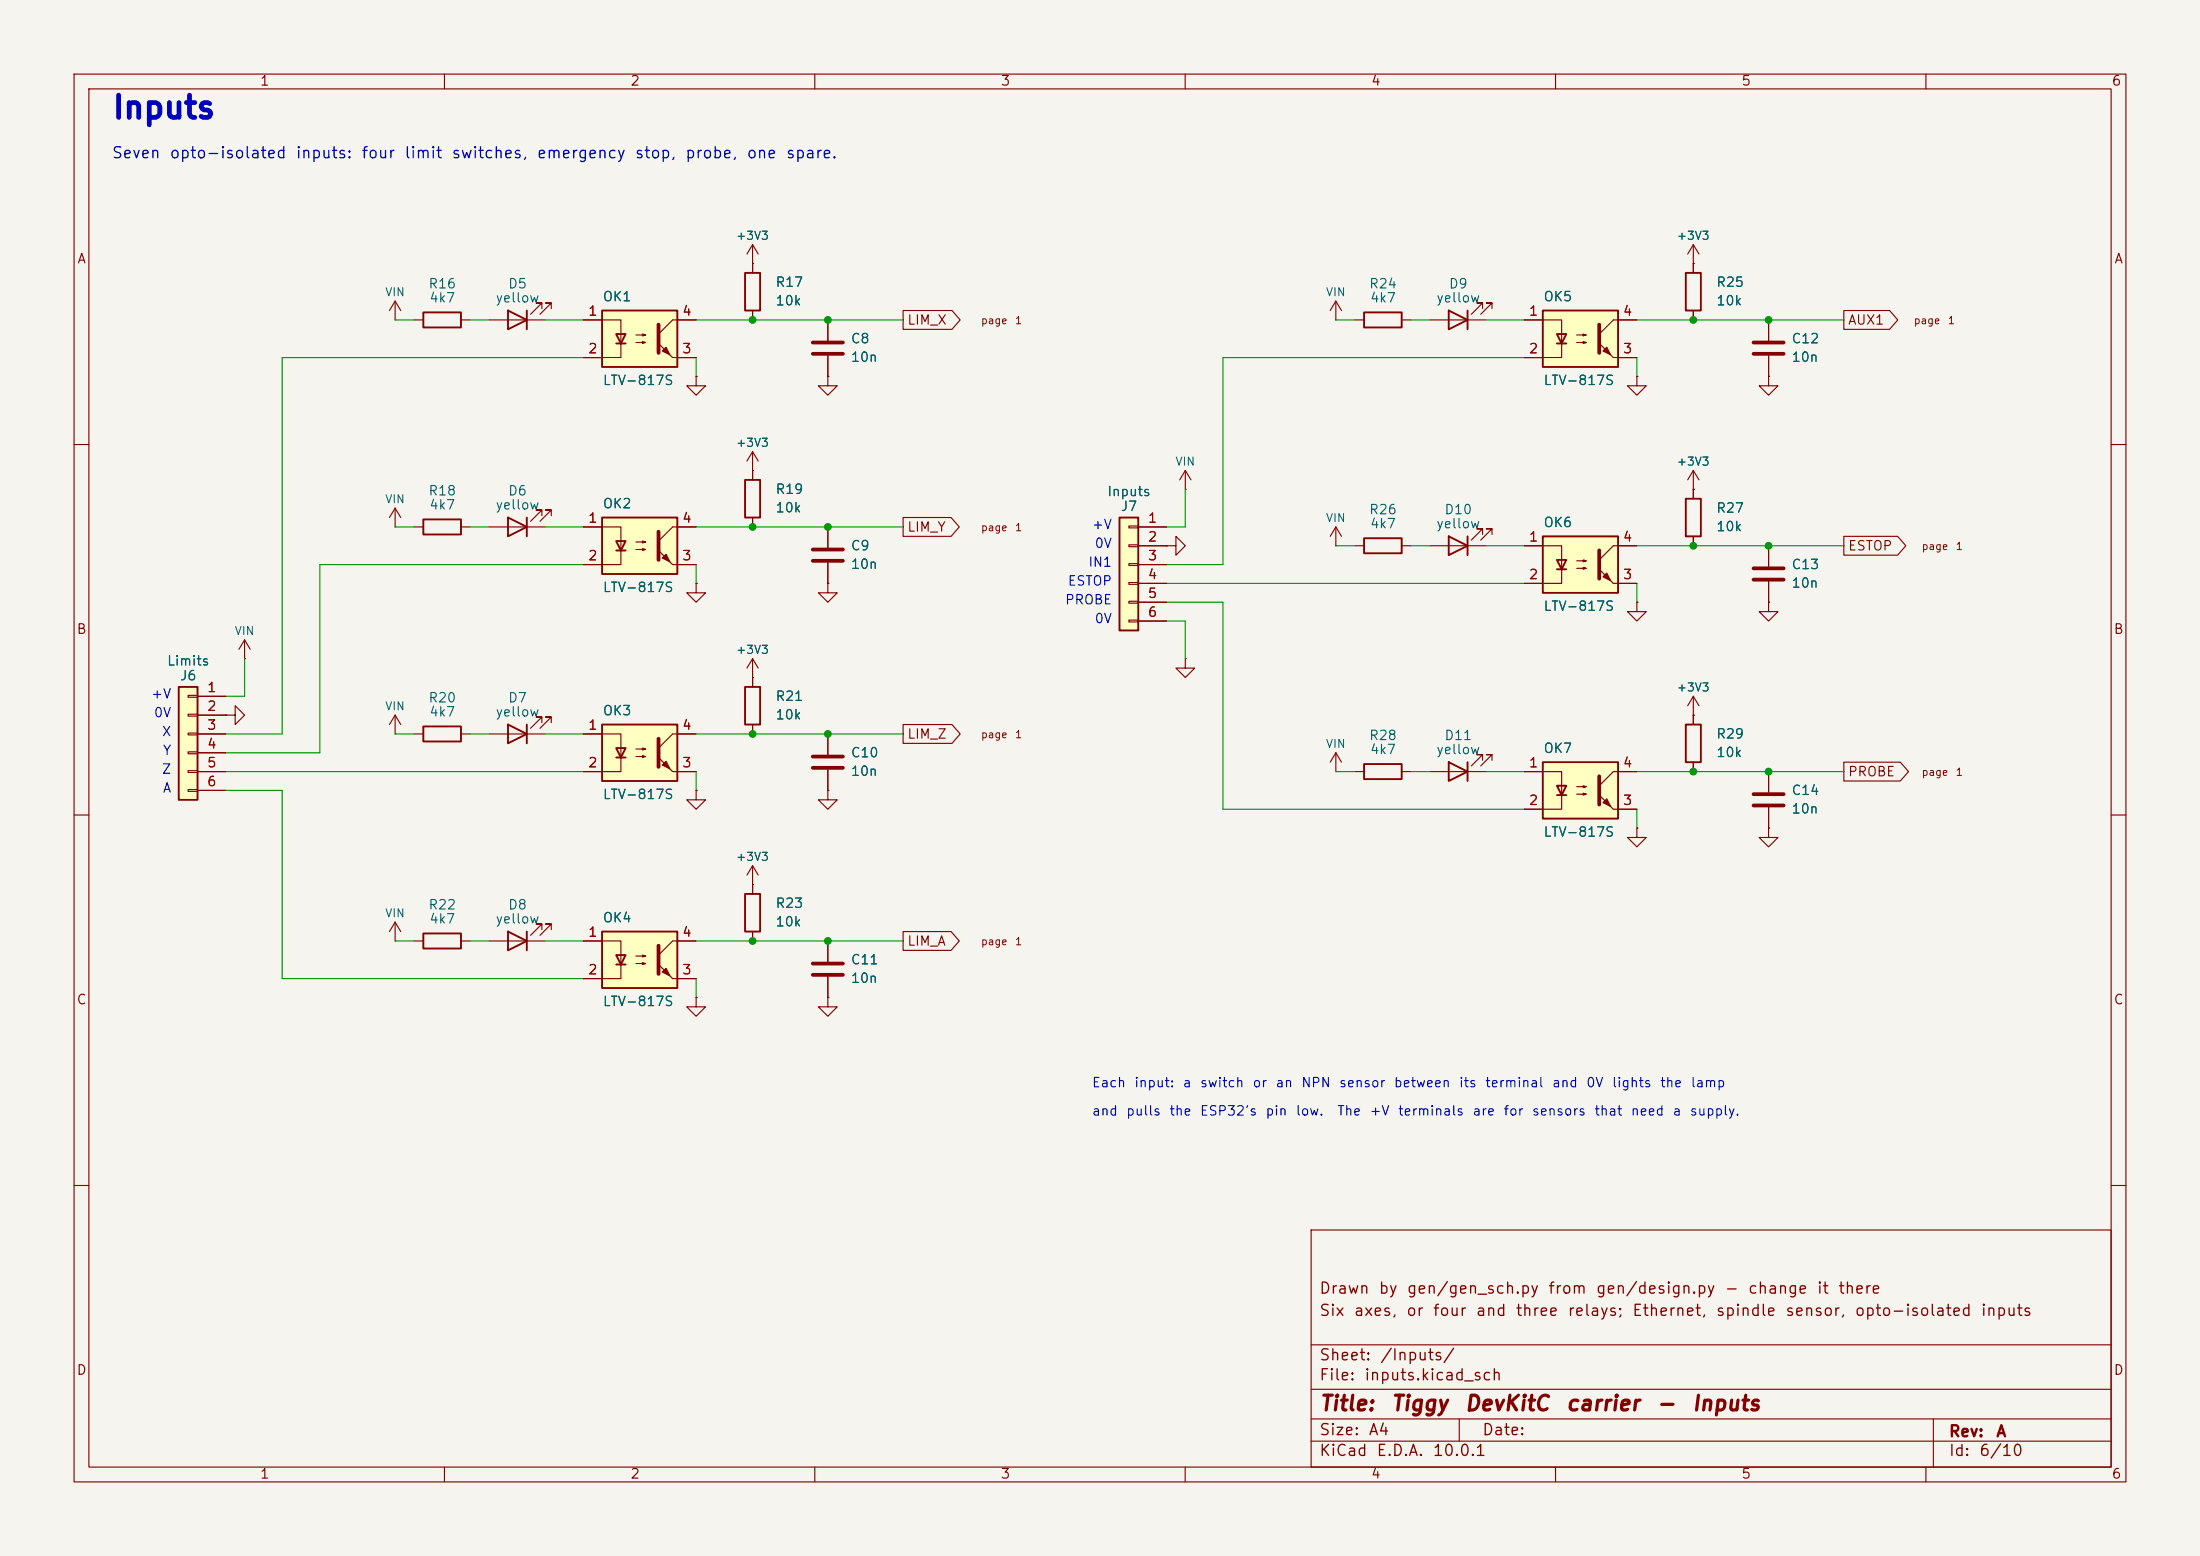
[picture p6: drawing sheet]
<svg xmlns="http://www.w3.org/2000/svg" width="297mm" height="210mm" viewBox="0 0 297 210" stroke-linecap="round" stroke-linejoin="round" font-family="sans-serif">
<path d="M0 0h297v210h-297z" fill="#f5f4ef" stroke="#f5f4ef" stroke-width=".14"/>
<g fill="none" stroke="#840000" stroke-width=".15">
<path d="M10 10h277v190h-277zM12 12h273v186h-273zM60 10v2M110 10v2M160 10v2M210 10v2M260 10v2M94 50.8v1.3h1.2l-1.2 1.2-1.3-1.2h1.3M94 50.8h.1M182.9 43.2h1.2M189.2 43.2h1.3M193 43.2h7.7"/>
<path d="M200.2 41.7v-.8h-.8h.8l-1.6 1.5M201.4 41.7v-.8h-.7h.7l-1.5 1.5M10 60h2M285 60h2M53.3 99.1h.1M53.3 96.5l-.7 1.3M53.3 96.5l.8 1.3M53.3 96.5v2.6M101.6 91.4h.1M101.6 88.9v3.8M101.6 97.8v1.3M101.6 88.9l-.8 1.3"/>
<path d="M101.6 88.9l.8 1.3M10 110h2M94 106.7v1.3h1.2l-1.2 1.2-1.3-1.2h1.3M94 106.7h.1M285 110h2M10 160h2M177 166h108v32h-108zM285 160h2M60 198v2M110 198v2M160 198v2M177 194.5h108"/>
<path d="M177 191.5h108M177 187.5h108M177 181.5h108M197 191.5v3M210 198v2M260 198v2M261 191.5v6.5"/>
</g>
<path d="M184.1 42.2h5.1v2h-5.1zM195.6 41.9l2.5 1.3-2.5 1.3zM198.1 41.9v2.6M100.6 92.7h2v5.1h-2z" fill="none" stroke="#840000" stroke-width=".25"/>
<path d="M81.3 97.8h10.1v7.6h-10.1z" fill="#ffffc2"/>
<path d="M57.1 70.1h5.1v2h-5.1zM81.3 97.8h10.1v7.6h-10.1zM83.2 101h1.3l-.7 1.2zM83.2 102.2h1.3M57.1 126h5.1v2h-5.1zM100.6 120.7h2v5h-2z" fill="none" stroke="#840000" stroke-width=".25"/>
<g fill="none" stroke="#840000" stroke-width=".15">
<path d="M180.3 43.2h.1M180.3 40.6l-.7 1.3M180.3 40.6l.8 1.3M180.3 40.6v2.6M53.3 71.1h.1M53.3 68.6l-.7 1.3M53.3 68.6l.8 1.3M53.3 68.6v2.5M55.9 71.1h1.2M62.2 71.1h1.3M101.6 63.5h.1M101.6 61v2.5"/>
<path d="M101.6 61l-.8 1.2M101.6 61l.8 1.2M33 88.9h.1M33 86.4l-.7 1.2M33 86.4l.8 1.2M33 86.4v2.5M78.7 99.1h5.1v3.3M94 99.1h-3.2l-1.9 1.9M111.8 99.1v2.8M83.8 102.2v1.9h-5.1M85.9 101.1h1.2l-.4 .1v-.2l.4 .1M85.9 102.1h1.2l-.4 .1v-.2l.4 .1"/>
<path d="M90.8 104.1h3.2M101.6 119.4h.1M101.6 116.8l-.8 1.3M101.6 116.8l.8 1.3M101.6 116.8v3.9M111.8 106.7v1.3h1.2l-1.2 1.2-1.3-1.2h1.3M111.8 106.7h.1M111.8 103.9v2.8M238.8 111.8v1.2h1.2l-1.2 1.3-1.3-1.3h1.3M238.8 111.8h.1M55.9 127h1.2M62.2 127h1.3"/>
<path d="M94 134.6v1.3h1.2l-1.2 1.3-1.3-1.3h1.3M94 134.6h.1M101.6 125.7v1.3M111.8 134.6v1.3h1.2l-1.2 1.3-1.3-1.3h1.3M111.8 134.6h.1M111.8 127v2.8M111.8 131.8v2.8"/>
</g>
<path d="M88.9 99.7v3.8M109.7 102.1h4.1M109.7 103.6h4.1M109.7 130h4.1M109.7 131.6h4.1" fill="none" stroke="#840000" stroke-width=".51"/>
<g fill="#840000" stroke="#840000" stroke-width=".15">
<path d="M89.4 103.3l.5-.6 .5 1.1z"/>
<path d="M88.9 102.2l1.9 1.9z"/>
</g>
<path d="M81.3 41.9h10.1v7.6h-10.1z" fill="#ffffc2"/>
<path d="M81.3 41.9h10.1v7.6h-10.1zM83.2 45.1h1.3l-.7 1.3zM83.2 46.4h1.3M100.6 64.8h2v5.1h-2z" fill="none" stroke="#840000" stroke-width=".25"/>
<g fill="none" stroke="#840000" stroke-width=".15">
<path d="M78.7 43.2h5.1v3.3M83.8 46.4v1.9h-5.1M85.9 45.2h1.2l-.4 .1v-.2l.4 .1M85.9 46.2h1.2l-.4 .2v-.3l.4 .1M90.8 48.3h3.2M94 43.2h-3.2l-1.9 1.9M111.8 43.2v2.8M111.8 48v2.8M101.6 63.5v1.3M101.6 69.9v1.2M53.3 127h.1M53.3 124.5l-.7 1.2"/>
<path d="M53.3 124.5l.8 1.2M53.3 124.5v2.5"/>
</g>
<path d="M88.9 43.8v3.8M109.7 46.2h4.1M109.7 47.8h4.1" fill="none" stroke="#840000" stroke-width=".51"/>
<g fill="#840000" stroke="#840000" stroke-width=".15">
<path d="M89.9 46.9l.5 1-1-.5z"/>
<path d="M88.9 46.4l1.9 1.9z"/>
</g>
<path d="M81.3 69.9h10.1v7.6h-10.1z" fill="#ffffc2"/>
<path d="M100.6 36.8h2v5.1h-2zM68.6 41.9l2.5 1.3-2.5 1.3zM71.1 41.9v2.6M81.3 69.9h10.1v7.6h-10.1zM83.2 73h1.3l-.7 1.3zM83.2 74.3h1.3M68.6 125.7l2.5 1.3-2.5 1.3zM71.1 125.7v2.6" fill="none" stroke="#840000" stroke-width=".25"/>
<g fill="none" stroke="#840000" stroke-width=".15">
<path d="M101.6 35.6h.1M101.6 33v3.8M101.6 33l-.8 1.3M101.6 33l.8 1.3M66 43.2h7.7M73.2 41.7v-.8h-.8h.8l-1.6 1.5M74.4 41.7v-.8h-.7h.7l-1.5 1.5M101.6 41.9v1.3M111.8 50.8v1.3h1.2l-1.2 1.2-1.3-1.2h1.3M111.8 50.8h.1M221 50.8v1.3h1.2l-1.2 1.2-1.3-1.2h1.3M221 50.8h.1"/>
<path d="M238.8 43.2v2.8M238.8 48v2.8M78.7 71.1h5.1v3.3M83.8 74.3v1.9h-5.1M85.9 73.2h1.2l-.4 .1v-.3l.4 .2M85.9 74.2h1.2l-.4 .1v-.3l.4 .2M90.8 76.2h3.2M94 78.7v1.3h1.2l-1.2 1.3-1.3-1.3h1.3M94 78.7h.1M94 71.1h-3.2l-1.9 1.9M111.8 78.7v1.3h1.2l-1.2 1.3-1.3-1.3h1.3M111.8 78.7h.1"/>
<path d="M111.8 71.1v2.8M111.8 75.9v2.8M66 127h7.7M73.2 125.5v-.8h-.8h.8l-1.6 1.5M74.4 125.5v-.8h-.7h.7l-1.5 1.5"/>
</g>
<path d="M236.7 46.2h4.1M236.7 47.8h4.1M88.9 71.8v3.8M109.7 74.2h4.1M109.7 75.7h4.1" fill="none" stroke="#840000" stroke-width=".51"/>
<g fill="#840000" stroke="#840000" stroke-width=".15">
<path d="M89.9 74.8l.5 1-1-.5z"/>
<path d="M88.9 74.3l1.9 1.9z"/>
</g>
<path d="M151.1 69.9h2.6v15.2h-2.6z" fill="#ffffc2"/>
<path d="M227.6 36.8h2v5.1h-2zM151.1 69.9h2.6v15.2h-2.6zM227.6 97.8h2v5.1h-2z" fill="none" stroke="#840000" stroke-width=".25"/>
<g fill="none" stroke="#840000" stroke-width=".15">
<path d="M228.6 35.6h.1M228.6 33v3.8M228.6 33l-.8 1.3M228.6 33l.8 1.3M228.6 41.9v1.3M238.8 50.8v1.3h1.2l-1.2 1.2-1.3-1.2h1.3M238.8 50.8h.1M152.4 71h1.3v.2h-1.3zM152.4 73.5h1.3v.3h-1.3zM152.4 76.1h1.3v.2h-1.3zM152.4 78.6h1.3v.3h-1.3zM153.7 71.1h3.8"/>
<path d="M153.7 73.7h3.8M153.7 76.2h3.8M153.7 78.7h3.8M152.4 81.2h1.3v.2h-1.3zM152.4 83.7h1.3v.2h-1.3zM153.7 81.3h3.8M153.7 83.8h3.8M228.6 96.5v1.3M228.6 102.9v1.2"/>
</g>
<path d="M208.3 41.9h10.1v7.6h-10.1z" fill="#ffffc2"/>
<path d="M57.1 42.2h5.1v2h-5.1zM208.3 41.9h10.1v7.6h-10.1zM210.2 45.1h1.3l-.7 1.3zM210.2 46.4h1.3M68.6 69.9l2.5 1.2-2.5 1.3zM71.1 69.9v2.5M227.6 67.3h2v5.1h-2z" fill="none" stroke="#840000" stroke-width=".25"/>
<g fill="none" stroke="#840000" stroke-width=".15">
<path d="M53.3 43.2h.1M53.3 40.6l-.7 1.3M53.3 40.6l.8 1.3M53.3 40.6v2.6M55.9 43.2h1.2M62.2 43.2h1.3M205.7 43.2h5.1v3.3M210.8 46.4v1.9h-5.1M212.9 45.2h1.2l-.4 .1v-.2l.4 .1M212.9 46.2h1.2l-.4 .2v-.3l.4 .1M217.8 48.3h3.2M221 43.2h-3.2l-1.9 1.9"/>
<path d="M66 71.1h7.7M73.2 69.6v-.8h-.8h.8l-1.6 1.6M74.4 69.6v-.8h-.7h.7l-1.5 1.6M157.5 73.7h1.2v-1.3l1.3 1.3-1.3 1.2v-1.2M157.5 73.7h.1M160 66h.1M160 63.5l-.7 1.3M160 63.5l.8 1.3M160 63.5v2.5M228.6 66v1.3M228.6 72.4v1.3M238.8 73.7v2.8"/>
<path d="M238.8 78.5v2.8M238.8 81.3v1.3h1.2l-1.2 1.2-1.3-1.2h1.3M238.8 81.3h.1M221 111.8v1.2h1.2l-1.2 1.3-1.3-1.3h1.3M221 111.8h.1M238.8 104.1v2.8M238.8 109v2.8"/>
</g>
<path d="M215.9 43.8v3.8M236.7 76.7h4.1M236.7 78.2h4.1M236.7 107.2h4.1M236.7 108.7h4.1" fill="none" stroke="#840000" stroke-width=".51"/>
<g fill="#840000" stroke="#840000" stroke-width=".15">
<path d="M216.4 47.4l.5-.5 .5 1z"/>
<path d="M215.9 46.4l1.9 1.9z"/>
</g>
<path d="M208.3 102.9h10.1v7.6h-10.1z" fill="#ffffc2"/>
<path d="M208.3 102.9h10.1v7.6h-10.1zM210.2 106h1.3l-.7 1.3zM210.2 107.3h1.3" fill="none" stroke="#840000" stroke-width=".25"/>
<path d="M228.6 66h.1M228.6 63.5l-.8 1.3M228.6 63.5l.8 1.3M228.6 63.5v2.5M221 81.3v1.3h1.2l-1.2 1.2-1.3-1.2h1.3M221 81.3h.1M205.7 104.1h5.1v3.3M210.8 107.3v1.9h-5.1M212.9 106.2h1.2l-.4 .1v-.3l.4 .2M212.9 107.2h1.2l-.4 .1v-.2l.4 .1M217.8 109.2h3.2M221 104.1h-3.2l-1.9 1.9" fill="none" stroke="#840000" stroke-width=".15"/>
<path d="M215.9 104.8v3.8" fill="none" stroke="#840000" stroke-width=".51"/>
<g fill="#840000" stroke="#840000" stroke-width=".15">
<path d="M216.4 108.3l.5-.5 .5 1z"/>
<path d="M215.9 107.3l1.9 1.9z"/>
</g>
<path d="M208.3 72.4h10.1v7.6h-10.1z" fill="#ffffc2"/>
<path d="M184.1 72.6h5.1v2.1h-5.1zM195.6 72.4l2.5 1.3-2.5 1.2zM198.1 72.4v2.5M208.3 72.4h10.1v7.6h-10.1zM210.2 75.6h1.3l-.7 1.2zM210.2 76.8h1.3M184.1 103.1h5.1v2.1h-5.1zM195.6 102.9l2.5 1.2-2.5 1.3zM198.1 102.9v2.5" fill="none" stroke="#840000" stroke-width=".25"/>
<g fill="none" stroke="#840000" stroke-width=".15">
<path d="M180.3 73.7h.1M180.3 71.1v2.6M180.3 71.1l-.7 1.3M180.3 71.1l.8 1.3M182.9 73.7h1.2M189.2 73.7h1.3M193 73.7h7.7M200.2 72.1v-.7h-.8h.8l-1.6 1.5M201.4 72.1v-.7h-.7h.7l-1.5 1.5M205.7 73.7h5.1v3.3M210.8 76.8v1.9h-5.1M212.9 75.7h1.2l-.4 .1v-.2l.4 .1"/>
<path d="M212.9 76.7h1.2l-.4 .1v-.2l.4 .1M217.8 78.7h3.2M221 73.7h-3.2l-1.9 1.9M30.5 96.5h1.2v-1.2l1.3 1.2-1.3 1.3v-1.3M30.5 96.5h.1M160 88.9v1.3h1.3l-1.3 1.2-1.3-1.2h1.3M160 88.9h.1M228.6 96.5h.1M228.6 94l-.8 1.3M228.6 94l.8 1.3M228.6 94v2.5M180.3 104.1h.1"/>
<path d="M180.3 101.6l-.7 1.3M180.3 101.6l.8 1.3M180.3 101.6v2.5M182.9 104.1h1.2M189.2 104.1h1.3M193 104.1h7.7M200.2 102.6v-.7h-.8h.8l-1.6 1.5M201.4 102.6v-.7h-.7h.7l-1.5 1.5"/>
</g>
<path d="M215.9 74.3v3.8" fill="none" stroke="#840000" stroke-width=".51"/>
<g fill="#840000" stroke="#840000" stroke-width=".15">
<path d="M216.4 77.9l.5-.6 .5 1.1z"/>
<path d="M215.9 76.8l1.9 1.9z"/>
</g>
<path d="M24.1 92.7h2.6v15.3h-2.6z" fill="#ffffc2"/>
<path d="M24.1 92.7h2.6v15.3h-2.6zM57.1 98h5.1v2.1h-5.1zM68.6 97.8l2.5 1.3-2.5 1.2zM71.1 97.8v2.5" fill="none" stroke="#840000" stroke-width=".25"/>
<g fill="none" stroke="#840000" stroke-width=".15">
<path d="M25.4 93.9h1.3v.2h-1.3zM25.4 96.4h1.3v.2h-1.3zM25.4 98.9h1.3v.3h-1.3zM26.7 94h3.8M26.7 96.5h3.8M26.7 99.1h3.8M55.9 99.1h1.2M62.2 99.1h1.3M66 99.1h7.7M73.2 97.5v-.7h-.8h.8l-1.6 1.5M74.4 97.5v-.7h-.7h.7l-1.5 1.5M25.4 101.5h1.3v.2h-1.3z"/>
<path d="M25.4 104h1.3v.3h-1.3zM25.4 106.6h1.3v.2h-1.3zM26.7 101.6h3.8M26.7 104.1h3.8M26.7 106.7h3.8"/>
</g>
<path d="M81.3 125.7h10.1v7.7h-10.1z" fill="#ffffc2"/>
<path d="M81.3 125.7h10.1v7.7h-10.1zM83.2 128.9h1.3l-.7 1.3zM83.2 130.2h1.3" fill="none" stroke="#840000" stroke-width=".25"/>
<g fill="none" stroke="#840000" stroke-width=".15">
<path d="M101.6 35.6h.1M101.6 35.6v1.2M228.6 35.6h.1M228.6 35.6v1.2M78.7 43.2h2.6M78.7 48.3h2.6M91.4 43.2h2.6M91.4 48.3h2.6M94 50.8h.1M101.6 41.9v1.3M111.8 50.8h.1M111.8 43.2v2.8"/>
<path d="M111.8 48v2.8M121.9 41.9h6.6l1.1 1.3-1.1 1.3h-6.6zM205.7 43.2h2.6M205.7 48.3h2.6M218.4 43.2h2.6M218.4 48.3h2.6M221 50.8h.1M228.6 41.9v1.3M238.8 50.8h.1M238.8 43.2v2.8M238.8 48v2.8M248.9 41.9h6.2l1.1 1.3-1.1 1.3h-6.2z"/>
<path d="M78.7 71.1h2.6M78.7 76.2h2.6M91.4 71.1h2.6M91.4 76.2h2.6M94 78.7h.1M101.6 63.5h.1M101.6 63.5v1.3M101.6 69.9v1.2M111.8 78.7h.1M111.8 71.1v2.8M111.8 75.9v2.8M121.9 69.8h6.5l1.1 1.3-1.1 1.3h-6.5z"/>
<path d="M153.7 71.1h3.8M153.7 76.2h3.8M153.7 73.7h3.8M153.7 78.7h3.8M157.5 73.7h.1M205.7 73.7h2.6M205.7 78.7h2.6M218.4 73.7h2.6M218.4 78.7h2.6M228.6 66h.1M228.6 66v1.3M228.6 72.4v1.3"/>
<path d="M238.8 73.7v2.8M238.8 78.5v2.8M248.9 72.4h7.3l1.1 1.3-1.1 1.2h-7.3zM26.7 94h3.8M26.7 96.5h3.8M26.7 99.1h3.8M30.5 96.5h.1M78.7 99.1h2.6M91.4 99.1h2.6M101.6 91.4h.1M101.6 91.4v1.3M101.6 97.8v1.3"/>
<path d="M111.8 99.1v2.8M121.9 97.8h6.6l1.1 1.3-1.1 1.2h-6.6zM153.7 81.3h3.8M153.7 83.8h3.8M221 81.3h.1M228.6 96.5h.1M228.6 96.5v1.3M238.8 81.3h.1M26.7 104.1h3.8M26.7 101.6h3.8M26.7 106.7h3.8M78.7 104.1h2.6"/>
<path d="M91.4 104.1h2.6M94 106.7h.1M101.6 119.4h.1M101.6 119.4v1.3M111.8 106.7h.1M111.8 103.9v2.8M205.7 104.1h2.6M205.7 109.2h2.6M218.4 104.1h2.6M218.4 109.2h2.6M221 111.8h.1M228.6 102.9v1.2"/>
<path d="M238.8 111.8h.1M238.8 104.1v2.8M238.8 109v2.8M248.9 102.9h7.6l1.2 1.2-1.2 1.3h-7.6zM78.7 127h5.1v3.3M83.8 130.2v1.9h-5.1M85.9 129h1.2l-.4 .2v-.3l.4 .1M85.9 130h1.2l-.4 .2v-.3l.4 .1M90.8 132.1h3.2M94 134.6h.1M94 127h-3.2l-1.9 1.9M101.6 125.7v1.3"/>
<path d="M111.8 134.6h.1M111.8 127v2.8M111.8 131.8v2.8M121.9 125.7h6.5l1.1 1.3-1.1 1.3h-6.5z"/>
</g>
<path d="M88.9 127.6v3.8" fill="none" stroke="#840000" stroke-width=".51"/>
<g fill="#840000" stroke="#840000" stroke-width=".15">
<path d="M89.4 131.2l.5-.5 .5 1z"/>
<path d="M88.9 130.2l1.9 1.9z"/>
</g>
<g fill="none" stroke="#009600" stroke-width=".15">
<path d="M53.3 43.2h2.6M63.5 43.2h2.5M73.7 43.2h5M78.7 48.3h-40.6v50.8h-7.6M94 43.2h27.9M94 48.3v2.5M180.3 43.2h2.6M190.5 43.2h2.5M200.7 43.2h5M205.7 48.3h-40.6v27.9h-7.6M221 43.2h27.9M221 48.3v2.5"/>
<path d="M53.3 71.1h2.6M63.5 71.1h2.5M73.7 71.1h5M78.7 76.2h-35.5v25.4h-12.7M94 76.2v2.5M94 71.1h27.9M157.5 78.7h48.2M160 66v5.1h-2.5M180.3 73.7h2.6M190.5 73.7h2.5M200.7 73.7h5M221 73.7h27.9"/>
<path d="M221 78.7v2.6M33 88.9v5.1h-2.5M53.3 99.1h2.6M63.5 99.1h2.5M73.7 99.1h5M94 99.1h27.9M157.5 81.3h7.6v27.9h40.6M157.5 83.8h2.5v5.1M30.5 104.1h48.2M30.5 106.7h7.6v25.4h40.6M94 104.1v2.6M180.3 104.1h2.6"/>
<path d="M190.5 104.1h2.5M200.7 104.1h5M221 104.1h27.9M221 109.2v2.6M53.3 127h2.6M63.5 127h2.5M73.7 127h5M94 132.1v2.5M94 127h27.9"/>
</g>
<g fill="#009600" stroke="#009600" stroke-width=".14">
<circle cx="101.6" cy="99.1" r=".46"/>
<circle cx="111.8" cy="127" r=".46"/>
<circle cx="111.8" cy="99.1" r=".46"/>
<circle cx="101.6" cy="127" r=".46"/>
<circle cx="111.8" cy="43.2" r=".46"/>
<circle cx="101.6" cy="71.1" r=".46"/>
<circle cx="111.8" cy="71.1" r=".46"/>
<circle cx="101.6" cy="43.2" r=".46"/>
<circle cx="238.8" cy="43.2" r=".46"/>
<circle cx="238.8" cy="104.1" r=".46"/>
<circle cx="228.6" cy="43.2" r=".46"/>
<circle cx="238.8" cy="73.7" r=".46"/>
<circle cx="228.6" cy="104.1" r=".46"/>
<circle cx="228.6" cy="73.7" r=".46"/>
</g>
<text font-size="3" fill="#0000c2" x="15" y="16.8">Inputs</text>
<g font-size="2" fill="#840000">
<text x="178" y="190.9">Title:</text>
<text x="187.7" y="190.9">Tiggy</text>
<text x="197.6" y="190.9">DevKitC</text>
<text x="211.3" y="190.9">carrier</text>
<text x="223.5" y="190.9">-</text>
<text x="228.3" y="190.9">Inputs</text>
</g>
<g font-size="1.5" fill="#0000c2">
<text x="15" y="21.8">Seven</text>
<text x="22.8" y="21.8">opto-isolated</text>
<text x="39.8" y="21.8">inputs:</text>
<text x="48.7" y="21.8">four</text>
<text x="54.5" y="21.8">limit</text>
<text x="60.9" y="21.8">switches,</text>
<text x="72.4" y="21.8">emergency</text>
<text x="85.6" y="21.8">stop,</text>
<text x="92.4" y="21.8">probe,</text>
<text x="100.7" y="21.8">one</text>
<text x="106" y="21.8">spare.</text>
</g>
<g font-size="1.5" fill="#840000">
<text x="178" y="178">Six</text>
<text x="178" y="175">Drawn</text>
<text x="182.7" y="178">axes,</text>
<text x="186" y="175">by</text>
<text x="189.7" y="178">or</text>
<text x="189.8" y="175">gen/gen_sch.py</text>
<text x="193.3" y="178">four</text>
<text x="199.1" y="178">and</text>
<text x="204.5" y="178">three</text>
<text x="208.9" y="175">from</text>
<text x="211.5" y="178">relays;</text>
<text x="215.3" y="175">gen/design.py</text>
<text x="220.2" y="178">Ethernet,</text>
<text x="231.5" y="178">spindle</text>
<text x="232.7" y="175">-</text>
<text x="235.9" y="175">change</text>
<text x="240.9" y="178">sensor,</text>
<text x="245.2" y="175">it</text>
<text x="248" y="175">there</text>
<text x="250.3" y="178">opto-isolated</text>
<text x="267.3" y="178">inputs</text>
<text x="178" y="184">Sheet:</text>
<text x="186.2" y="184">/Inputs/</text>
<text x="178" y="186.7">File:</text>
<text x="184.1" y="186.7">inputs.kicad_sch</text>
<text x="178" y="196.9">KiCad</text>
<text x="178" y="194.1">Size:</text>
<text x="184.7" y="194.1">A4</text>
<text x="185.7" y="196.9">E.D.A.</text>
<text x="193.3" y="196.9">10.0.1</text>
<text x="200" y="194.1">Date:</text>
<text x="263" y="194.3">Rev:</text>
<text x="263" y="196.9">Id:</text>
<text x="267.1" y="196.9">6/10</text>
<text x="269.4" y="194.3">A</text>
</g>
<g font-size="1.3" fill="#840000">
<text x="35" y="11.9">1</text>
<text x="85" y="11.9">2</text>
<text x="135" y="11.9">3</text>
<text x="185" y="11.9">4</text>
<text x="235" y="11.9">5</text>
<text x="285" y="11.9">6</text>
<text x="10.3" y="35.9">A</text>
<text x="285.3" y="35.9">A</text>
<text x="122.4" y="44.1">LIM_X</text>
<text x="249.4" y="44.1">AUX1</text>
<text x="122.4" y="72.1">LIM_Y</text>
<text x="249.4" y="74.6">ESTOP</text>
<text x="10.3" y="85.9">B</text>
<text x="285.3" y="85.9">B</text>
<text x="122.4" y="100">LIM_Z</text>
<text x="249.4" y="105.1">PROBE</text>
<text x="122.4" y="128">LIM_A</text>
<text x="10.3" y="135.9">C</text>
<text x="285.3" y="135.9">C</text>
<text x="10.3" y="185.9">D</text>
<text x="285.3" y="185.9">D</text>
<text x="35" y="199.9">1</text>
<text x="85" y="199.9">2</text>
<text x="135" y="199.9">3</text>
<text x="185" y="199.9">4</text>
<text x="235" y="199.9">5</text>
<text x="285" y="199.9">6</text>
</g>
<g font-size="1.3" fill="#006464">
<text x="57.7" y="39.2">R16</text>
<text x="57.9" y="41.1">4k7</text>
<text x="66.8" y="41.1">yellow</text>
<text x="68.5" y="39.2">D5</text>
<text x="81.3" y="41">OK1</text>
<text x="104.6" y="41.5">10k</text>
<text x="104.6" y="39">R17</text>
<text x="184.7" y="39.2">R24</text>
<text x="184.9" y="41.1">4k7</text>
<text x="193.8" y="41.1">yellow</text>
<text x="195.5" y="39.2">D9</text>
<text x="208.3" y="41">OK5</text>
<text x="231.6" y="41.5">10k</text>
<text x="231.6" y="39">R25</text>
<text x="114.8" y="46.7">C8</text>
<text x="241.8" y="46.7">C12</text>
<text x="81.3" y="52.3">LTV-817S</text>
<text x="114.8" y="49.2">10n</text>
<text x="208.3" y="52.3">LTV-817S</text>
<text x="241.8" y="49.2">10n</text>
<text x="57.7" y="67.2">R18</text>
<text x="57.9" y="69.1">4k7</text>
<text x="66.8" y="69.1">yellow</text>
<text x="68.5" y="67.2">D6</text>
<text x="81.3" y="68.9">OK2</text>
<text x="104.6" y="69.5">10k</text>
<text x="104.6" y="67">R19</text>
<text x="149.4" y="67.3">Inputs</text>
<text x="151.2" y="69.3">J7</text>
<text x="184.7" y="69.7">R26</text>
<text x="184.9" y="71.6">4k7</text>
<text x="193.8" y="71.6">yellow</text>
<text x="194.9" y="69.7">D10</text>
<text x="208.3" y="71.5">OK6</text>
<text x="231.6" y="69.5">R27</text>
<text x="114.8" y="74.6">C9</text>
<text x="114.8" y="77.1">10n</text>
<text x="231.6" y="72">10k</text>
<text x="241.8" y="77.1">C13</text>
<text x="81.3" y="80.2">LTV-817S</text>
<text x="208.3" y="82.8">LTV-817S</text>
<text x="241.8" y="79.6">10n</text>
<text x="22.5" y="90.1">Limits</text>
<text x="24.2" y="92.1">J6</text>
<text x="57.7" y="95.1">R20</text>
<text x="68.5" y="95.1">D7</text>
<text x="104.6" y="94.9">R21</text>
<text x="57.9" y="97">4k7</text>
<text x="66.8" y="97">yellow</text>
<text x="81.3" y="96.9">OK3</text>
<text x="104.6" y="97.4">10k</text>
<text x="184.7" y="100.2">R28</text>
<text x="194.9" y="100.2">D11</text>
<text x="208.3" y="101.9">OK7</text>
<text x="231.6" y="100">R29</text>
<text x="114.8" y="102.5">C10</text>
<text x="114.8" y="105">10n</text>
<text x="184.9" y="102.1">4k7</text>
<text x="193.8" y="102.1">yellow</text>
<text x="231.6" y="102.5">10k</text>
<text x="241.8" y="107.6">C14</text>
<text x="81.3" y="108.2">LTV-817S</text>
<text x="208.3" y="113.2">LTV-817S</text>
<text x="241.8" y="110.1">10n</text>
<text x="57.7" y="123.1">R22</text>
<text x="57.9" y="125">4k7</text>
<text x="66.8" y="125">yellow</text>
<text x="68.5" y="123.1">D8</text>
<text x="81.3" y="124.8">OK4</text>
<text x="104.6" y="125.4">10k</text>
<text x="104.6" y="122.9">R23</text>
<text x="114.8" y="130.5">C11</text>
<text x="81.3" y="136.1">LTV-817S</text>
<text x="114.8" y="133">10n</text>
</g>
<g font-size="1.3" fill="#a90000">
<text x="79.3" y="42.9">1</text>
<text x="92" y="42.9">4</text>
<text x="206.3" y="42.9">1</text>
<text x="219" y="42.9">4</text>
<text x="79.3" y="48">2</text>
<text x="92" y="48">3</text>
<text x="206.3" y="48">2</text>
<text x="219" y="48">3</text>
<text x="79.3" y="70.9">1</text>
<text x="92" y="70.9">4</text>
<text x="154.9" y="70.9">1</text>
<text x="79.3" y="75.9">2</text>
<text x="92" y="75.9">3</text>
<text x="154.9" y="73.4">2</text>
<text x="154.9" y="75.9">3</text>
<text x="206.3" y="73.4">1</text>
<text x="219" y="73.4">4</text>
<text x="154.9" y="78.5">4</text>
<text x="154.9" y="81">5</text>
<text x="154.9" y="83.6">6</text>
<text x="206.3" y="78.5">2</text>
<text x="219" y="78.5">3</text>
<text x="27.9" y="93.7">1</text>
<text x="27.9" y="96.3">2</text>
<text x="27.9" y="98.8">3</text>
<text x="27.9" y="101.3">4</text>
<text x="79.3" y="98.8">1</text>
<text x="92" y="98.8">4</text>
<text x="27.9" y="103.9">5</text>
<text x="27.9" y="106.4">6</text>
<text x="79.3" y="103.9">2</text>
<text x="92" y="103.9">3</text>
<text x="206.3" y="103.9">1</text>
<text x="219" y="103.9">4</text>
<text x="206.3" y="109">2</text>
<text x="219" y="109">3</text>
<text x="79.3" y="126.7">1</text>
<text x="79.3" y="131.8">2</text>
<text x="92" y="131.8">3</text>
<text x="92" y="126.7">4</text>
</g>
<g font-size="1.3" fill="#0000c2">
<text x="147.3" y="71.7">+V</text>
<text x="146.8" y="76.8">IN1</text>
<text x="147.7" y="74.3">0V</text>
<text x="143.7" y="81.9">PROBE</text>
<text x="144.1" y="79.4">ESTOP</text>
<text x="147.7" y="84.4">0V</text>
<text x="20.3" y="94.6">+V</text>
<text x="20.7" y="97.1">0V</text>
<text x="21.8" y="99.7">X</text>
<text x="21.8" y="104.8">Z</text>
<text x="21.9" y="102.2">Y</text>
<text x="21.9" y="107.3">A</text>
<text x="147.3" y="147.1">Each</text>
<text x="153" y="147.1">input:</text>
<text x="159.6" y="147.1">a</text>
<text x="161.9" y="147.1">switch</text>
<text x="169" y="147.1">or</text>
<text x="172.1" y="147.1">an</text>
<text x="175.6" y="147.1">NPN</text>
<text x="180.7" y="147.1">sensor</text>
<text x="188.1" y="147.1">between</text>
<text x="196.9" y="147.1">its</text>
<text x="200.4" y="147.1">terminal</text>
<text x="209.4" y="147.1">and</text>
<text x="214" y="147.1">0V</text>
<text x="217.5" y="147.1">lights</text>
<text x="224" y="147.1">the</text>
<text x="228.1" y="147.1">lamp</text>
<text x="147.3" y="150.9">and</text>
<text x="151.9" y="150.9">pulls</text>
<text x="157.8" y="150.9">the</text>
<text x="161.9" y="150.9">ESP32's</text>
<text x="170.8" y="150.9">pin</text>
<text x="174.8" y="150.9">low.</text>
<text x="180.4" y="150.9">The</text>
<text x="184.8" y="150.9">+V</text>
<text x="188.6" y="150.9">terminals</text>
<text x="198.7" y="150.9">are</text>
<text x="202.9" y="150.9">for</text>
<text x="206.7" y="150.9">sensors</text>
<text x="215.1" y="150.9">that</text>
<text x="220.1" y="150.9">need</text>
<text x="225.7" y="150.9">a</text>
<text x="228" y="150.9">supply.</text>
</g>
<g font-size="1.1" fill="#006464">
<text x="99.3" y="32.6">+3V3</text>
<text x="226.3" y="32.6">+3V3</text>
<text x="51.9" y="40.3">VIN</text>
<text x="178.9" y="40.3">VIN</text>
<text x="99.3" y="60.6">+3V3</text>
<text x="158.6" y="63.1">VIN</text>
<text x="226.3" y="63.1">+3V3</text>
<text x="51.9" y="68.2">VIN</text>
<text x="178.9" y="70.7">VIN</text>
<text x="31.6" y="86">VIN</text>
<text x="99.3" y="88.5">+3V3</text>
<text x="226.3" y="93.6">+3V3</text>
<text x="51.9" y="96.1">VIN</text>
<text x="178.9" y="101.2">VIN</text>
<text x="99.3" y="116.5">+3V3</text>
<text x="51.9" y="124.1">VIN</text>
</g>
<g font-size="1" fill="#840000">
<text x="132.3" y="44">page</text>
<text x="136.9" y="44">1</text>
<text x="258.3" y="44">page</text>
<text x="262.9" y="44">1</text>
<text x="132.3" y="71.9">page</text>
<text x="136.9" y="71.9">1</text>
<text x="259.3" y="74.5">page</text>
<text x="263.9" y="74.5">1</text>
<text x="132.3" y="99.9">page</text>
<text x="136.9" y="99.9">1</text>
<text x="259.3" y="105">page</text>
<text x="263.9" y="105">1</text>
<text x="132.3" y="127.8">page</text>
<text x="136.9" y="127.8">1</text>
</g>
</svg>
